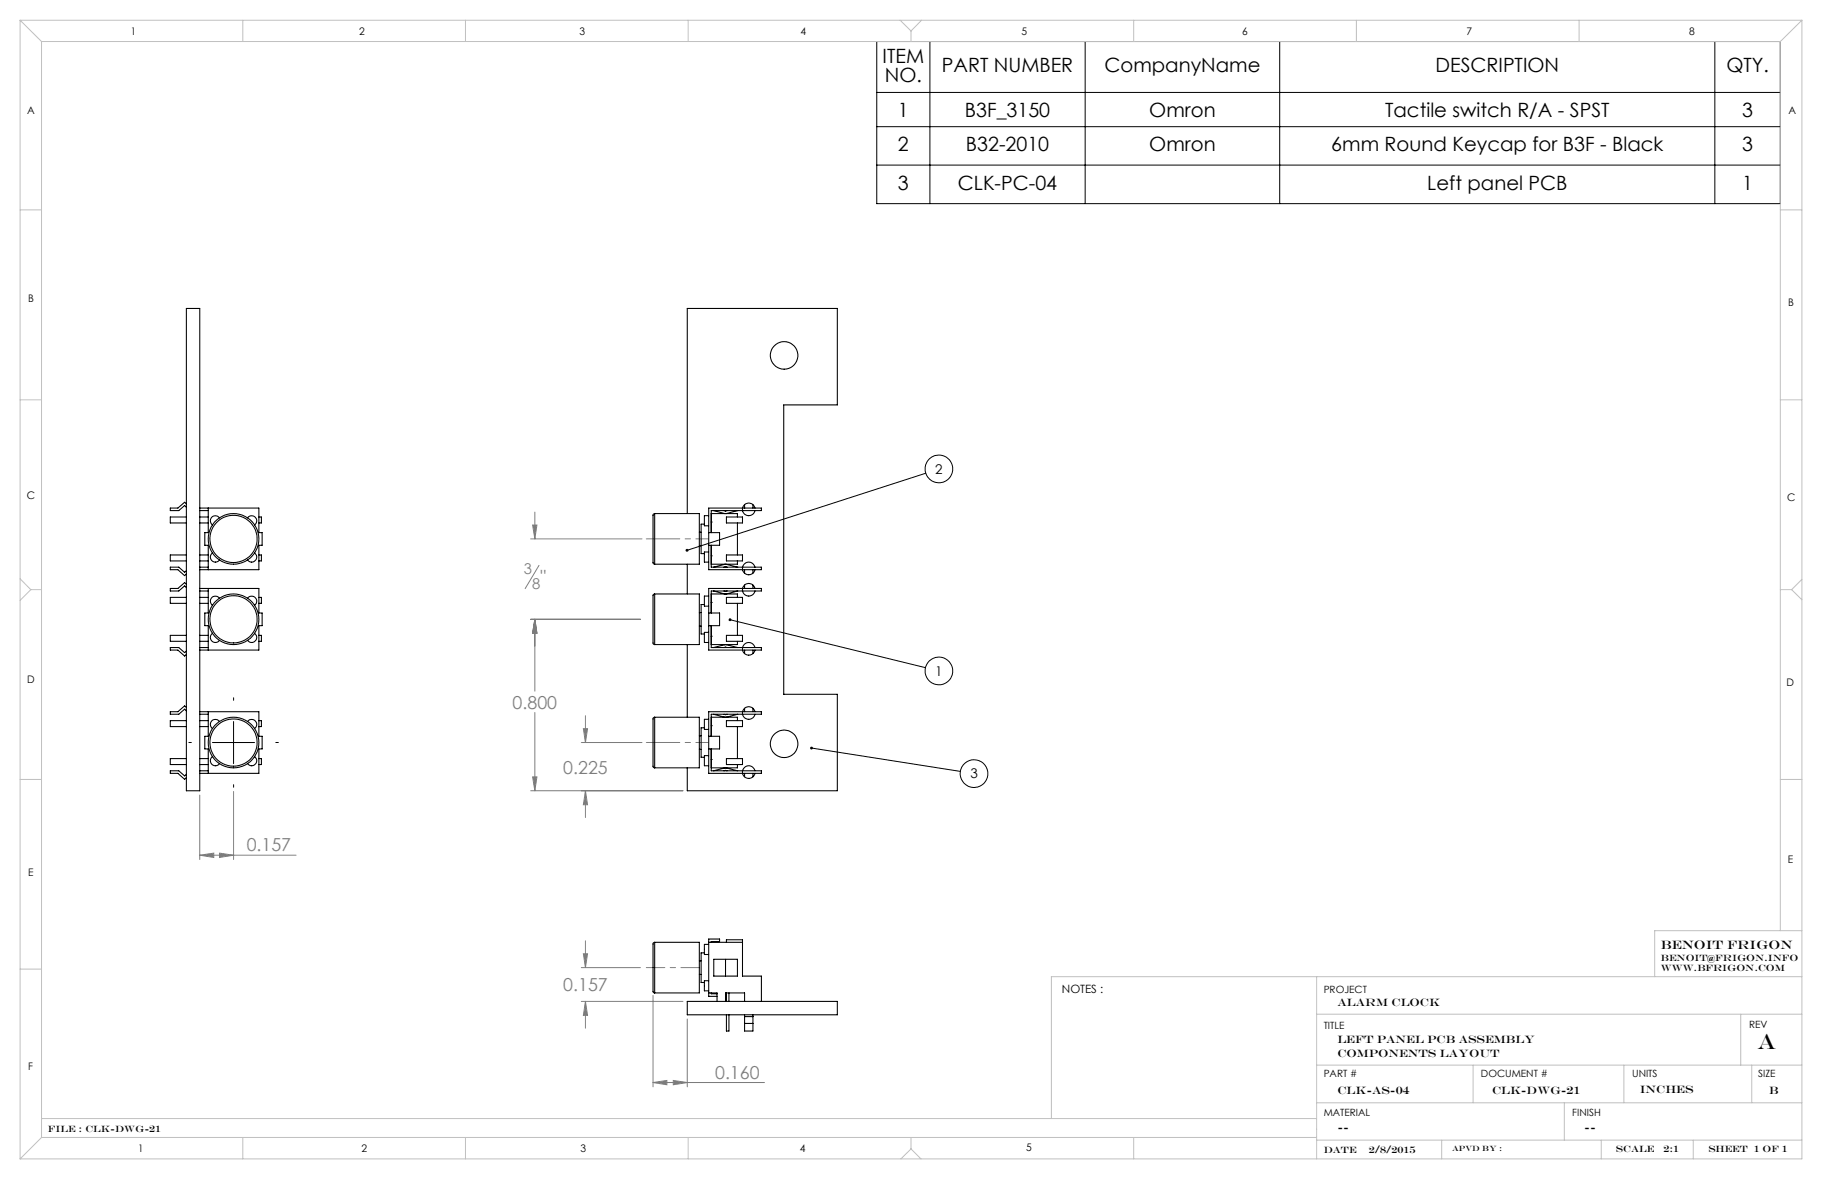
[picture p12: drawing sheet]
<svg xmlns="http://www.w3.org/2000/svg" width="432mm" height="279mm" viewBox="0 0 432 279" stroke-linecap="round" stroke-linejoin="round" font-family="sans-serif">
<g fill="none" stroke="#000" stroke-width=".24">
<path d="M207.8 9.8h214.1v38.5h-214.1zM220.4 9.8v38.5M257.2 9.8v38.5M303.3 9.8v38.5M406.4 9.8v38.5M207.8 30h214.1M207.8 39.1h214.1M207.8 21.9h214.1M219.4 112.1l-56.6 18.3M173 146.9l46.3 11.3M50.3 176h10M55.4 171v10"/>
<path d="M192.3 177.3l35.3 5.5"/>
<circle cx="222.5" cy="111.1" r="3.3"/>
<circle cx="222.5" cy="159" r="3.3"/>
<circle cx="230.8" cy="183.3" r="3.3"/>
</g>
<g fill="none" stroke="#808080" stroke-width=".24">
<path d="M125.8 127.7h26.4M126.2 124.4h1l-.4 3.3zM126.8 121.4v6.3M127.7 134l-3.2 5.5M125.8 146.8h26M126.8 146.8v17M126.8 146.8l.4 3.3h-1zM126.8 168.8v18.6M137.8 176h14.4M138.3 172.7h.9l-.5 3.3zM138.7 169.6v6.4M47.3 188.4v15.3"/>
<path d="M55.4 187.6v16.1M125.8 187.4h36.1M126.2 184.1h1l-.4 3.3zM138.7 187.4v6.3M138.7 187.4l.5 3.3h-.9zM47.3 202.7h22.9M47.3 202.7l3.4-.5v1zM52 202.2l3.4 .5-3.4 .5zM137.8 229.3h14M137.8 237.3h24.1M138.3 226h.9l-.5 3.3zM138.7 223v6.3"/>
<path d="M138.7 237.3v6.4M138.7 237.3l.5 3.3h-.9zM154.8 235.9v21.7M154.8 256.5h26.4M154.8 256.5l3.2-.5v1.1zM159.6 256l3.3 .5-3.3 .6zM162.9 241.5v16.1"/>
</g>
<path d="M45.4 176h-.6M55.4 166v-.6M65.4 176h.6M55.4 186v.6" fill="none" stroke="#000" stroke-width=".24" stroke-dasharray="15.2 1.3 1.3 1.3"/>
<path d="M153.2 127.7h14.6M153.2 176h14.6" fill="none" stroke="#808080" stroke-width=".24" stroke-dasharray="15.2 1.3 1.3 1.3" stroke-dashoffset="7.3"/>
<path d="M153.2 229.3h12.6" fill="none" stroke="#808080" stroke-width=".24" stroke-dasharray="15.2 1.3 1.3 1.3" stroke-dashoffset="10.8"/>
<g fill="none" stroke="#c0c0c0" stroke-width=".24">
<path d="M4.8 4.8l5 5M4.8 4.8h422.2M4.8 4.8v269.8M9.8 9.8h412.1M9.8 9.8v259.8M57.5 4.8v5M110.3 4.8v5M163.1 4.8v5M213.3 4.8l2.6 2.5M215.9 7.3v2.5M218.4 4.8l-2.5 2.5M268.7 4.8v5"/>
<path d="M321.5 4.8v5M374.2 4.8v5M421.9 9.8v210.8M427 4.8l-5.1 5M427 4.8v269.8h-422.2M4.8 49.7h5M421.9 49.7h5.1M4.8 94.8h5M421.9 94.8h5.1M4.8 137.2l2.5 2.5M7.3 139.7l-2.5 2.6M7.3 139.7h2.5"/>
<path d="M421.9 139.7h2.7M424.6 139.7l2.4 2.4M427 137.3l-2.4 2.4M4.8 184.7h5M421.9 184.7h5.1M4.8 229.7h5M312 231.5v43.1M427 231.5h-177.8v33.6M427 220.6h-34.9v10.9M312 240.3h115M312 252.4h115M349.1 252.4v8.9"/>
<path d="M384.8 252.4v8.9M412.5 240.3v12.1M415.1 252.4v8.9M9.8 265.1h302.2M9.8 269.6l-5 5M9.8 269.6h302.2M57.5 269.6v5M110.3 269.6v5M163.1 269.6v5M215.9 272.3l-2.4 2.3M215.9 272.3l2.4 2.3M215.9 269.6v2.7"/>
<path d="M268.7 269.6v5M312 270.2h115M312 261.3h115M341.7 270.2v4.4M370.7 261.3v8.9M379.5 270.2v4.4M401.3 270.2v4.4"/>
</g>
<path d="M162.6 130.1l-.1 .4 .3-.1-.3 .1a.35 .35 0 0 0 .5 .3 .35 .35 0 0 0 .1-.5 .35 .35 0 0 0-.5-.2zM172.8 146.6l-.1 .2 .3 .1-.3-.1a.34 .34 0 0 0 .3 .4 .34 .34 0 0 0 .3-.5 .34 .34 0 0 0-.5-.1zM192.1 177.1l-.1 .1 .3 .1-.3-.1a.34 .34 0 0 0 .4 .4 .34 .34 0 0 0 .2-.5 .34 .34 0 0 0-.5 0z" fill="#000"/>
<path d="M138.3 172.7h.9l-.5 3.3zM138.7 187.4l.5 3.3h-.9zM126.2 184.1h1l-.4 3.3zM126.8 146.8l.4 3.3h-1zM126.8 146.8l.4 3.3h-1zM126.2 124.4h1l-.4 3.3zM47.3 202.7l3.4-.5v1zM52 202.2l3.4 .5-3.4 .5zM138.3 226h.9l-.5 3.3zM138.7 237.3l.5 3.3h-.9zM159.6 256l3.3 .5-3.3 .6zM154.8 256.5l3.2-.5v1.1z" fill="#808080"/>
<g fill="none" stroke="#000" stroke-width=".25">
<path d="M44.2 73.1h3.1v114.3h-3.1zM44.2 119.4l-.5-.4-1.5 1.4h-1.8v.6h2l1.3-1.2 .5 .4M176.5 119.6v.8M178.4 119.6v.8M44.2 138.4l-.5-.3-1.5 1.4h-1.8v.6h2l1.3-1.2 .5 .3M44.2 122.5h-3.8v1.4h3.8M44.2 131.5h-3.8v1.4h3.8M44.2 135.3l-.5 .3-1.3-1.2h-2v.6h1.8l1.5 1.4 .5-.4M47.3 139.5h14v5.8h.8v3h-.8v5.8h-14M47.3 120.4h14v5.8h.8v3h-.8v5.8h-14M47.3 122.5h2.1M47.3 123.9h2.1"/>
<path d="M47.3 131.5h2.1M47.3 132.9h2.1M47.3 134.4h2.1M47.3 121h2.1M49.4 139.5v5.8h-.9v3h.9v5.8M49.4 120.4v5.8h-.9v3h.9v5.8M50.3 131a1.21 1.21 0 0 0-.1 1.9 1.21 1.21 0 0 0 1.8-.2M52 122.7a1.2 1.2 0 0 0-1.8-.2 1.2 1.2 0 0 0 .1 1.9M58.7 122.7a1.19 1.19 0 0 1 1.8-.1 1.19 1.19 0 0 1-.2 1.8M60.3 131a1.2 1.2 0 0 1 .2 1.8 1.2 1.2 0 0 1-1.8-.1M61.3 122.5h.6v1.4h-.6M61.3 131.5h.6v1.4h-.6"/>
<path d="M155.2 121.7l-.4 .3v11.5l.4 .2M155.2 121.7h10.5v12h-10.5M155.2 121.7v12M162.9 121.7v-48.6h35.5v22.9h-12.7v68.5h12.7v22.9h-35.5v-5.4M162.9 133.7v7.1M165.7 126.1h.5M165.7 129.3h.5M166.9 124.2h-.7v7h.7M168 130.8h-1.1v2.4h1.1M168 122.2h-1.1v2.4h1.1M168 126.2h2.5v3h-2.5M168.6 123.7h.1"/>
<path d="M168.6 131.7h.1M168.6 121.7h6.2v.8M168.6 126.2v-5.2h11.8v-.6h-12.4v14.6h12.4v-.6h-11.8v-5.2M169.1 134.4l2.8-.7 2.9 .7M169.1 121l2.7 .7 3-.7M171.6 134.4h.7M171.6 121h.7M172.2 122.5h3.8v1.4h-3.8zM172.2 131.5h3.8v1.4h-3.8zM174.8 132.9v.8h-6.2M174.8 123.9v7.6M176.5 135v.8"/>
<path d="M176.5 138.6v.9M178.4 135v.8M178.4 138.6v.9M178.9 139.5a1.51 1.51 0 0 0-2.3-1 1.51 1.51 0 0 0 0 2.5 1.51 1.51 0 0 0 2.3-.9M178.9 134.4a1.51 1.51 0 0 0-2.3-.9 1.51 1.51 0 0 0 0 2.5 1.51 1.51 0 0 0 2.3-1M178.9 120.4a1.51 1.51 0 0 0-2.3-1 1.51 1.51 0 0 0 0 2.6 1.51 1.51 0 0 0 2.3-1M44.2 141.6h-3.8v1.4h3.8M44.2 150.6h-3.8v1.4h3.8M44.2 154.3l-.5 .4-1.3-1.2h-2v.6h1.8l1.5 1.4 .5-.4M47.3 143h2.1M47.3 141.6h2.1M47.3 152h2.1"/>
<path d="M47.3 150.6h2.1M47.3 153.5h2.1M47.3 140.1h2.1M50.3 150.1a1.21 1.21 0 0 0-.1 1.8 1.21 1.21 0 0 0 1.8-.1M52 141.8a1.2 1.2 0 0 0-1.8-.2 1.2 1.2 0 0 0 .1 1.8M58.7 141.8a1.19 1.19 0 0 1 1.8-.2 1.19 1.19 0 0 1-.2 1.8M60.3 150.1a1.2 1.2 0 0 1 .2 1.8 1.2 1.2 0 0 1-1.8-.1M61.3 141.6h.6v1.4h-.6M61.3 150.6h.6v1.4h-.6M155.2 140.8l-.4 .2v11.5l.4 .3M155.2 140.8h10.5v12h-10.5M155.2 140.8v12"/>
<path d="M162.9 152.8v17.2M165.7 148.4h.5M165.7 145.2h.5M166.9 143.3h-.7v6.9h.7M168 149.9h-1.1v2.4h1.1M168 141.3h-1.1v2.4h1.1M168 145.3h2.5v3h-2.5M168.6 150.8h.1M168.6 142.8h.1M168.6 140.8h6.2v.8M168.6 145.3v-5.2h11.8v-.6h-12.4v14.6h12.4v-.6h-11.8v-5.2M169.1 153.5l2.8-.7 2.9 .7"/>
<path d="M169.1 140.1l2.7 .7 3-.7M171.6 153.5h.7M171.6 140.1h.7M172.2 141.6h3.8v1.4h-3.8zM172.2 150.6h3.8v1.4h-3.8zM174.8 152v.8h-6.2M174.8 143v7.6M176.5 154.1v.8M178.4 154.1v.8M178.9 153.5a1.51 1.51 0 0 0-2.3-1 1.51 1.51 0 0 0 0 2.5 1.51 1.51 0 0 0 2.3-.9M44.2 170.8h-3.8v1.4h3.8M44.2 179.8h-3.8v1.4h3.8"/>
<path d="M44.2 167.6l-.5-.3-1.5 1.4h-1.8v.6h2l1.3-1.2 .5 .4M47.3 168.7h14v5.8h.8v3h-.8v5.8h-14M47.3 172.2h2.1M47.3 170.8h2.1M47.3 179.8h2.1M47.3 169.3h2.1M49.4 168.7v5.8h-.9v3h.9v5.8M50.3 179.3a1.21 1.21 0 0 0-.1 1.8 1.21 1.21 0 0 0 1.8-.1M52 171a1.2 1.2 0 0 0-1.8-.2 1.2 1.2 0 0 0 .1 1.8M58.7 171a1.19 1.19 0 0 1 1.8-.2 1.19 1.19 0 0 1-.2 1.8M60.3 179.3a1.2 1.2 0 0 1 .2 1.8 1.2 1.2 0 0 1-1.8-.1M61.3 170.8h.6v1.4h-.6"/>
<path d="M61.3 179.8h.6v1.4h-.6M155.2 170l-.4 .2v11.5l.4 .3M155.2 170h10.5v12h-10.5M155.2 170v12M165.7 174.4h.5M165.7 177.6h.5M166.9 172.5h-.7v7h.7M168 179.1h-1.1v2.4h1.1M168 170.5h-1.1v2.4h1.1M168 174.5h2.5v3h-2.5M168.6 180h.1M168.6 172h.1"/>
<path d="M168.6 170h6.2v.8M168.6 174.5v-5.2h11.8v-.6h-12.4v14.6h12.4v-.6h-11.8v-5.2M169.1 169.3l2.7 .7 3-.7M171.6 169.3h.7M172.2 170.8h3.8v1.4h-3.8zM172.2 179.8h3.8v1.4h-3.8zM174.8 172.2v7.6M176.5 167.9v.8M178.4 167.9v.8M178.9 168.7a1.51 1.51 0 0 0-2.3-1 1.51 1.51 0 0 0 0 2.5 1.51 1.51 0 0 0 2.3-.9M44.2 183.5l-.5 .4-1.3-1.2h-2v.6h1.8l1.5 1.4 .5-.4M47.3 181.2h2.1"/>
<path d="M47.3 182.7h2.1M169.1 182.7l2.8-.7 2.9 .7M171.6 182.7h.7M174.8 181.2v.8h-6.2M176.5 183.3v.8M178.4 183.3v.8M178.9 182.7a1.51 1.51 0 0 0-2.3-1 1.51 1.51 0 0 0 0 2.5 1.51 1.51 0 0 0 2.3-.9M155.2 223.3l-.4 .3v11.5l.4 .2M155.2 223.3h10.5v12h-10.5M155.2 223.3v12M162.9 237.3h35.5v3.2h-35.5zM165.7 227.7h.5"/>
<path d="M165.7 230.9h.5M166.9 225.8h-.7v7h.7M168 223.8h-1.1v2.4h1.1M168 232.4h-1.1v2.4h1.1M168 235.3h1.9v2M168 223.3h8M168.6 223.3v-.2h1.9v-.6h-2.5v13.6h1.9M168.6 235.3v.2h1.3M169.2 227.3h5.6v4h-5.6zM171.9 237.3v-2h4.6v2M171.9 227.3v4M172.2 223.3v-.6h3.8v8.6h4.4v6"/>
<path d="M172.2 235.3v2M172.8 235.3v2M172.2 240.5v3.8h.6v-3.8M176.5 240.5v3.8h1.9v-3.8M176.5 240.9h1.9M176.5 242.5h1.9"/>
<circle cx="185.8" cy="84.2" r="3.3"/>
<circle cx="55.3" cy="127.7" r="5.6"/>
<circle cx="55.3" cy="127.7" r="6"/>
<circle cx="55.3" cy="146.8" r="5.6"/>
<circle cx="55.3" cy="146.8" r="6"/>
<circle cx="55.3" cy="176" r="5.6"/>
<circle cx="55.3" cy="176" r="6"/>
<circle cx="185.8" cy="176.3" r="3.3"/>
</g>
<text font-size="5.1" x="416.5" y="248.6">A</text>
<g font-size="4.7">
<text x="209.2" y="14.9">ITEM</text>
<text x="223.2" y="17.1">PART NUMBER</text>
<text x="261.7" y="17.1">CompanyName</text>
<text x="340.2" y="17.1">DESCRIPTION</text>
<text x="409.1" y="17.1">QTY.</text>
<text x="209.7" y="19.4">NO.</text>
<text x="212.8" y="27.6">1</text>
<text x="228.7" y="27.6">B3F_3150</text>
<text x="272.4" y="27.6">Omron</text>
<text x="328.3" y="27.6">Tactile switch R/A - SPST</text>
<text x="412.9" y="27.6">3</text>
<text x="212.8" y="35.8">2</text>
<text x="228.9" y="35.8">B32-2010</text>
<text x="272.4" y="35.8">Omron</text>
<text x="315.5" y="35.8">6mm Round Keycap for B3F - Black</text>
<text x="412.9" y="35.8">3</text>
<text x="212.8" y="44.9">3</text>
<text x="227" y="44.9">CLK-PC-04</text>
<text x="338.3" y="44.9">Left panel PCB</text>
<text x="412.9" y="44.9">1</text>
</g>
<g font-size="4.2" fill="#808080">
<text x="128.1" y="138.1">&quot;</text>
<text x="121.5" y="167.9">0.800</text>
<text x="133.5" y="183.4">0.225</text>
<text x="58.5" y="201.7">0.157</text>
<text x="133.5" y="234.7">0.157</text>
<text x="169.5" y="255.6">0.160</text>
</g>
<g font-size="3.5" fill="#808080">
<text x="124.2" y="135.9">3</text>
<text x="126.1" y="139.5">8</text>
</g>
<g font-size="3.2">
<text x="221.7" y="112.3">2</text>
<text x="221.7" y="160.1">1</text>
<text x="230" y="184.5">3</text>
</g>
<text font-size="2.9" x="393.6" y="225">BENOIT FRIGON</text>
<text font-size="2.7" x="251.7" y="235.2">NOTES :</text>
<g font-size="2.6">
<text x="317" y="238.3">Alarm Clock</text>
<text x="317" y="247.1">Left panel PCB Assembly</text>
<text x="317" y="250.4">Components layout</text>
<text x="317" y="259.3">CLK-AS-04</text>
<text x="353.6" y="259.3">CLK-DWG-21</text>
<text x="388.6" y="259.1">INCHES</text>
<text x="419.3" y="259.2">B</text>
<text x="317" y="267.9">--</text>
<text x="375.5" y="267.9">--</text>
</g>
<g font-size="2.5">
<text x="31" y="8.2">1</text>
<text x="85.1" y="8.2">2</text>
<text x="137.3" y="8.2">3</text>
<text x="189.7" y="8.2">4</text>
<text x="242.1" y="8.2">5</text>
<text x="294.4" y="8.2">6</text>
<text x="347.6" y="8.2">7</text>
<text x="400.3" y="8.2">8</text>
<text x="6.4" y="27">A</text>
<text x="423.8" y="27">A</text>
<text x="6.7" y="71.5">B</text>
<text x="423.8" y="72.5">B</text>
<text x="6.4" y="118.4">C</text>
<text x="423.5" y="118.6">C</text>
<text x="6.5" y="161.8">D</text>
<text x="423.4" y="162.7">D</text>
<text x="6.7" y="207.6">E</text>
<text x="423.7" y="204.6">E</text>
<text x="6.7" y="253.5">F</text>
<text x="32.7" y="273">1</text>
<text x="85.7" y="273">2</text>
<text x="137.6" y="273">3</text>
<text x="189.5" y="273">4</text>
<text x="243.2" y="272.9">5</text>
</g>
<g font-size="2.4">
<text x="313.7" y="235.2">PROJECT</text>
<text x="313.7" y="243.7">TITLE</text>
<text x="414.5" y="243.6">REV</text>
<text x="313.7" y="255.3">PART #</text>
<text x="351" y="255.3">DOCUMENT #</text>
<text x="386.8" y="255.3">UNITS</text>
<text x="416.7" y="255.3">SIZE</text>
<text x="313.7" y="264.6">MATERIAL</text>
<text x="372.6" y="264.6">FINISH</text>
</g>
<g font-size="2.2">
<text x="393.6" y="227.7">benoit@frigon.info</text>
<text x="393.6" y="230.2">www.bfrigon.com</text>
<text x="11.4" y="268.3">File : clk-dwg-21</text>
<text x="313.7" y="273.2">DATE</text>
<text x="324.4" y="273.2">2/8/2015</text>
<text x="383" y="273">SCALE</text>
<text x="394.2" y="273">2:1</text>
<text x="404.9" y="273">SHEET 1 OF 1</text>
</g>
<text font-size="1.8" x="344.1" y="272.8">APVD BY :</text>
</svg>
